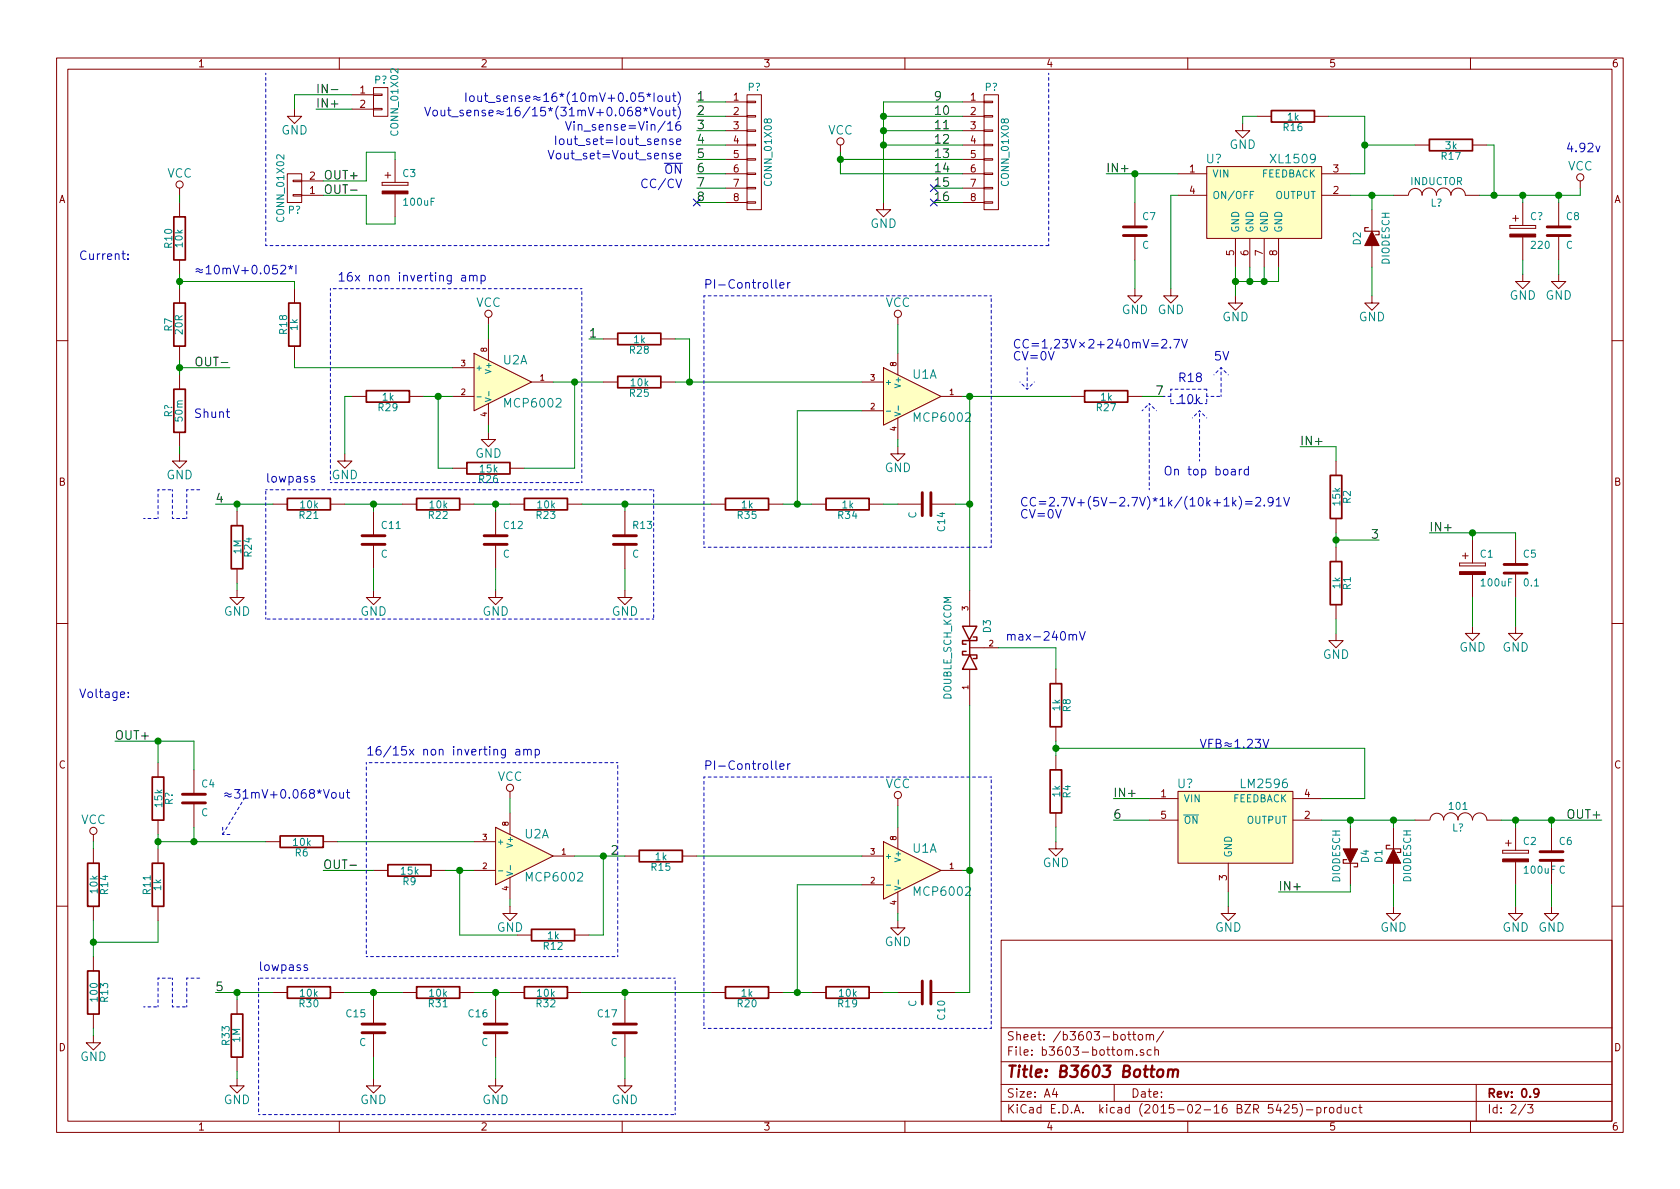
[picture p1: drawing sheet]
<svg xmlns="http://www.w3.org/2000/svg" width="297mm" height="210mm" viewBox="0 0 297 210" stroke-linecap="round" stroke-linejoin="round" font-family="sans-serif">
<g fill="none" stroke="#840000" stroke-width=".18">
<path d="M10 10.3h277v189.9h-277zM12 12.2h273v186.1h-273zM52.1 19.3v1.3h1.2l-1.2 1.2-1.3-1.2h1.3M60 10.3v1.9M62.2 16.8h3.8M62.2 19.3h3.8M66 19.2h1.6v.2h-1.6zM66 16.6h1.6v.3h-1.6zM66 15.5h2.6v5.1h-2.6zM110 10.3v1.9M128.3 18h3.8M132.1 16.8h2.5v20.3h-2.5z"/>
<path d="M132.1 17.9h1.5v.3h-1.5zM160 10.3v1.9M170.2 18h3.8M174 16.8h2.5v20.3h-2.5zM174 17.9h1.5v.3h-1.5zM210 10.3v1.9M260 10.3v1.9M31.7 33.3v1.2M31.7 35.8v2.5M50.8 30.7h2.5v5.1h-2.5zM51.8 31.9h1.5v.2h-1.5zM51.8 34.4h1.5v.3h-1.5z"/>
<path d="M53.3 34.5h3.8M53.3 32h3.8M67.6 32.3v.5zM67.6 32.8h4.5zM67.6 32.3h4.5zM68.1 31h1zM68.6 30.5v1zM69.8 28.2v4.1M69.8 34.3v4M72.1 32.3v.5zM128.3 20.6h3.8M128.3 23.1h3.8"/>
<path d="M128.3 25.6h3.8M128.3 28.2h3.8M128.3 30.7h3.8M128.3 33.3h3.8M128.3 35.8h3.8M132.1 35.7h1.5v.2h-1.5zM132.1 33.1h1.5v.3h-1.5zM132.1 30.6h1.5v.3h-1.5zM132.1 28.1h1.5v.2h-1.5zM132.1 25.5h1.5v.3h-1.5zM132.1 23h1.5v.2h-1.5zM132.1 20.4h1.5v.3h-1.5z"/>
<path d="M148.6 25.6v1.3M156.2 35.8v1.3h1.3l-1.3 1.2-1.3-1.2h1.3M170.2 20.6h3.8M170.2 23.1h3.8M170.2 25.6h3.8M170.2 28.2h3.8M170.2 30.7h3.8M170.2 33.3h3.8M170.2 35.8h3.8M174 35.7h1.5v.2h-1.5zM174 33.1h1.5v.3h-1.5zM174 30.6h1.5v.3h-1.5z"/>
<path d="M174 28.1h1.5v.2h-1.5zM174 25.5h1.5v.3h-1.5zM174 23h1.5v.2h-1.5zM174 20.4h1.5v.3h-1.5zM200.7 35.8v4.3M208.3 30.7h5.1M208.3 34.5h5.1M213.4 29.5h20.3v12.7h-20.3zM219.7 21.8v1.3h1.3l-1.3 1.3-1.3-1.3h1.3M222.2 20.6h2.6M232.4 20.6h2.5M233.7 30.7h5.1"/>
<path d="M233.7 34.5h5.1M242.6 37.1v3.8M246.4 34.5h2.5M249 34.5a1.22 1.22 0 0 1 1.2-1.2 1.22 1.22 0 0 1 1.3 1.2M250.2 25.6h2.5M251.4 34.5a1.3 1.3 0 0 1 1.3-1.3 1.3 1.3 0 0 1 1.3 1.3M253.9 34.5a1.3 1.3 0 0 1 1.3-1.3 1.3 1.3 0 0 1 1.3 1.3 1.27 1.27 0 0 1 1.3-1.2 1.27 1.27 0 0 1 1.3 1.2h2.5M260.3 25.6h2.6M267 39.9v.5zM267 39.9h4.5zM267.5 38.6h1zM268 38.1v1z"/>
<path d="M269.2 35.8v4.1M271.5 39.9v.5zM275.6 35.8v4.3M279.4 32v1.3M31.7 46v2.5M31.7 51v2.6M52.1 51v2.6M86.4 56.1v1.3M86.4 59.9v3.8M106.7 59.9h2.5M116.8 59.9h2.6M158.7 56.1v1.3"/>
<path d="M200.7 51v1.3h1.2l-1.2 1.3-1.3-1.3h1.3M200.7 41.7v4.3M207 51v1.3h1.3l-1.3 1.3-1.3-1.3h1.3M218.4 52.3v1.3h1.3l-1.3 1.3-1.2-1.3h1.2M218.4 42.2v5M221 42.2v5M223.5 42.2v5M226.1 42.2v5M242.6 52.3v1.3h1.2l-1.2 1.3-1.3-1.3h1.3M242.6 43.4v3.8M267 40.4h4.5zM269.2 48.5v1.3h1.3l-1.3 1.2-1.2-1.2h1.2"/>
<path d="M269.2 41.9v4.1M275.6 48.5v1.3h1.3l-1.3 1.2-1.3-1.2h1.3M275.6 41.7v4.3M10 60.2h2M31.7 61.2v2.5M31.7 66.3v2.5M31.7 76.4v2.6M52.1 61.2v2.5M62.2 70.1h2.6M72.4 70.1h2.5M80 70.1h3.8M80 65h3.8"/>
<path d="M83.8 62.5l10.2 5.1-10.2 5zM86.4 76.4v1.3h1.2l-1.2 1.3-1.3-1.3h1.3M86.4 71.4v3.8M94 67.6h3.8M106.7 67.6h2.5M116.8 67.6h2.6M152.4 67.6h3.8M152.4 72.6h3.8M156.2 65l10.2 5.1-10.2 5.1zM158.7 79v1.3h1.3l-1.3 1.2-1.2-1.2h1.2M158.7 62.5v3.8M158.7 73.9v3.8"/>
<path d="M166.4 70.1h3.8M189.2 70.1h2.6M199.4 70.1h2.5M285 60.2h2M31.7 80.3v1.2h1.3l-1.3 1.3-1.2-1.3h1.2M41.9 90.4v2.6M48.3 89.1h2.5M58.4 89.1h2.6M61 80.3v1.2h1.2l-1.2 1.3-1.3-1.3h1.3M66 90.4v4.3M66 96.3v4.3M71.1 89.1h2.6"/>
<path d="M80 82.8h2.5M81.3 89.1h2.5M87.6 90.4v4.3M87.6 96.3v4.3M90.2 89.1h2.5M90.2 82.8h2.5M100.3 89.1h2.6M110.5 90.4v4.3M110.5 96.3v4.3M125.7 89.1h2.6M135.9 89.1h2.5M143.5 89.1h2.5"/>
<path d="M153.7 89.1h2.5M158.7 89.1h4.4M164.6 89.1h4.3M236.2 81.5v2.6M236.2 91.7v2.5M236.2 96.8v2.5M258.1 99.6v.5zM258.1 99.6h4.5zM258.6 98.3h1zM259.1 97.8v1zM260.3 95.5v4.1M262.6 99.6v.5z"/>
<path d="M268 95.5v4.3M10 110.3h2M41.9 104.4v1.3h1.3l-1.3 1.2-1.3-1.2h1.3M41.9 100.6v2.5M66 104.4v1.3h1.3l-1.3 1.2-1.2-1.2h1.2M87.6 104.4v1.3h1.3l-1.3 1.2-1.2-1.2h1.2M110.5 104.4v1.3h1.3l-1.3 1.2-1.3-1.2h1.3M171.4 114.5h5.1M171.4 104.4v6.3M171.4 118.4v6.3M186.7 118.4v2.5M236.2 112v1.3h1.3l-1.3 1.2-1.3-1.2h1.3"/>
<path d="M236.2 106.9v2.6M258.1 100.1h4.5zM260.3 110.7v1.3h1.3l-1.3 1.3-1.2-1.3h1.2M260.3 101.6v4.1M268 110.7v1.3h1.2l-1.2 1.3-1.3-1.3h1.3M268 101.3v4.4M285 110.3h2M27.9 134.9v2.5M34.3 136.1v4.4M90.2 139.9v1.3M186.7 128.5v2.6M186.7 133.6v2.5"/>
<path d="M208.3 139.9h20.3v12.7h-20.3zM16.5 147.6v1.2M16.5 150.1v2.5M27.9 145v2.6M27.9 150.1v2.5M34.3 142v4.3M47 148.8h2.5M57.1 148.8h2.6M66 153.9h2.6M76.2 153.9h2.5M83.8 153.9h3.8M83.8 148.8h3.8"/>
<path d="M87.6 146.3l10.2 5.1-10.2 5.1zM90.2 143.8v3.8M90.2 155.2v3.8M97.8 151.4h3.8M110.5 151.4h2.5M120.6 151.4h2.6M152.4 151.4h3.8M152.4 156.5h3.8M156.2 148.8l10.2 5.1-10.2 5.1zM158.7 141.2v1.3M158.7 146.3v3.8M158.7 157.7v3.8"/>
<path d="M166.4 153.9h3.8M186.7 148.8v1.3h1.3l-1.3 1.3-1.3-1.3h1.3M186.7 143.8v2.5M203.2 141.2h5.1M203.2 145h5.1M217.2 152.6v5.1M228.6 141.2h5.1M228.6 145h5.1M238.8 146.3v3.8M238.8 152.6v3.9M246.4 146.3v3.8M246.4 152.6v3.9"/>
<path d="M250.2 145h2.5M252.8 145a1.22 1.22 0 0 1 1.3-1.2 1.22 1.22 0 0 1 1.2 1.2M255.2 145a1.3 1.3 0 0 1 1.3-1.3 1.3 1.3 0 0 1 1.3 1.3M257.8 145a1.3 1.3 0 0 1 1.3-1.3 1.3 1.3 0 0 1 1.2 1.3 1.27 1.27 0 0 1 1.3-1.2 1.27 1.27 0 0 1 1.3 1.2M262.9 145h2.5M265.7 150.4v.5zM265.7 150.9h4.6zM265.7 150.4h4.6zM266.2 149.1h1zM266.7 148.6v1zM268 146.3v4.1M268 152.4v4.1"/>
<path d="M270.3 150.4v.5zM274.3 146.3v4.3M274.3 152.1v4.4M10 160.2h2M16.5 160.3v2.5M16.5 169.2v2.5M16.5 179.3v2.6M27.9 160.3v2.5M41.9 176.8v2.5M48.3 175.5h2.5M58.4 175.5h2.6M66 176.8v4.3"/>
<path d="M71.1 175.5h2.6M81.3 175.5h2.5M87.6 176.8v4.3M90.2 160.3v1.2h1.2l-1.2 1.3-1.3-1.3h1.3M90.2 175.5h2.5M91.4 165.3h2.6M100.3 175.5h2.6M101.6 165.3h2.5M110.5 176.8v4.3M125.7 175.5h2.6M135.9 175.5h2.5M143.5 175.5h2.5"/>
<path d="M153.7 175.5h2.5M158.7 162.8v1.3h1.3l-1.3 1.2-1.2-1.2h1.2M158.7 175.5h4.4M164.6 175.5h4.3M177 166.3h108v32h-108zM217.2 160.3v1.2h1.2l-1.2 1.3-1.3-1.3h1.3M246.4 160.3v1.2h1.2l-1.2 1.3-1.3-1.3h1.3M268 160.3v1.2h1.2l-1.2 1.3-1.3-1.3h1.3M274.3 160.3v1.2h1.3l-1.3 1.3-1.3-1.3h1.3M285 160.2h2M16.5 183.1v1.3h1.3l-1.3 1.3-1.3-1.3h1.3M41.9 190.7v1.3h-1.3l1.3 1.3 1.3-1.3h-1.3"/>
<path d="M41.9 186.9v2.6M60 198.3v1.9M66 190.7v1.3h-1.2l1.2 1.3 1.3-1.3h-1.3M66 182.6v4.3M87.6 190.7v1.3h-1.2l1.2 1.3 1.3-1.3h-1.3M87.6 182.6v4.3M110 198.3v1.9M110.5 190.7v1.3h-1.3l1.3 1.3 1.3-1.3h-1.3M110.5 182.6v4.3M160 198.3v1.9M177 194.8h108M177 191.8h108"/>
<path d="M177 187.8h108M177 181.8h108M186.4 192.5l-.3 1h.9M186.8 193v1M197 191.8v3M199.4 182.9h.5M199.6 185.8a.36 .36 0 0 1 .3-.2 .36 .36 0 0 1 .4 .2v.8M199.6 182.4v1.3l.3 .2M200.3 182.9h.5M200.5 182.4v1.3l.3 .2M201 186.5v.1M201.3 183.1l.2-.2 .5 .2v.5l-.1 .2-.4 .1-.2-.1z"/>
<path d="M202.2 185.7a.37 .37 0 0 0-.6 .1l.1 .2 .5 .2 .1 .1-.3 .3-.4-.1M202.7 183.1l.2-.2 .4 .1v.9M202.7 182.9v1M203.3 183.1a.36 .36 0 0 1 .3-.2 .36 .36 0 0 1 .4 .2v.8M203.5 185.7l-.4-.1-.3 .3 .1 .6 .2 .1 .4-.1M204.2 185.7l.2-.1 .4 .1v.9M204.2 185.1v1.5M205.7 182.3l-1.2 2M210 198.3v1.9M227.1 195.5l.2-.2h.4l.2 .5-.9 1h.9M229.3 195.3h-.7l-.1 .7 .2-.1 .5 .1 .2 .2-.1 .5-.2 .1-.6-.1M229.8 195.1a1.71 1.71 0 0 1 0 2.3"/>
<path d="M231 196.3h1.1M232.8 195.9l.5-.1 .3 .3-.2 .6h-.6M232.8 195.8v1.5M234.2 195.8v1M234.6 195.8l-.4 .3M235.1 196l.2-.2 .5 .2v.5l-.1 .2-.4 .1-.2-.1zM237.1 195.9l-.4-.1-.3 .3 .1 .6 .2 .1 .4-.1M237.1 195.3v1.5M237.8 195.8l.1 .9 .4 .1 .2-.1M238.5 195.8v1M239.8 195.9l-.4-.1-.3 .3 .1 .6 .2 .1 .4-.1M240.3 195.8h.5"/>
<path d="M240.5 195.3v1.3l.3 .2M260 198.3v1.9M261 191.8v6.5M269.7 195.2l-1.2 2M270.1 195.3h.9l-.5 .6 .5 .1v.7l-.2 .1-.7-.1"/>
<circle cx="31.7" cy="32.6" r=".63"/>
<circle cx="148.6" cy="25" r=".63"/>
<circle cx="279.4" cy="31.4" r=".63"/>
<circle cx="86.4" cy="55.5" r=".63"/>
<circle cx="158.7" cy="55.5" r=".63"/>
<circle cx="90.2" cy="139.3" r=".63"/>
<circle cx="16.5" cy="146.9" r=".63"/>
<circle cx="158.7" cy="140.6" r=".63"/>
</g>
<g fill="none" stroke="#840000" stroke-width=".3">
<path d="M224.8 19.6h7.6v2h-7.6zM30.7 38.3h2.1v7.7h-2.1zM252.7 24.6h7.6v2.1h-7.6zM30.7 53.6h2.1v7.6h-2.1zM51.1 53.6h2v7.6h-2zM109.2 58.9h7.6v2.1h-7.6zM30.7 68.8h2.1v7.6h-2.1zM64.8 69.1h7.6v2h-7.6zM109.2 66.5h7.6v2.1h-7.6zM191.8 69.1h7.6v2h-7.6zM40.9 93h2v7.6h-2zM50.8 88.1h7.6v2.1h-7.6z"/>
<path d="M73.7 88.1h7.6v2.1h-7.6zM82.5 81.8h7.7v2h-7.7zM92.7 88.1h7.6v2.1h-7.6zM128.3 88.1h7.6v2.1h-7.6zM146 88.1h7.7v2.1h-7.7zM235.2 84.1h2v7.6h-2zM235.2 99.3h2v7.6h-2zM26.9 137.4h2.1v7.6h-2.1zM185.7 120.9h2v7.6h-2zM185.7 136.1h2v7.7h-2zM15.5 152.6h2v7.7h-2zM26.9 152.6h2.1v7.7h-2.1z"/>
<path d="M49.5 147.8h7.6v2.1h-7.6zM68.6 152.9h7.6v2h-7.6zM113 150.4h7.6v2h-7.6zM15.5 171.7h2v7.6h-2zM40.9 179.3h2v7.6h-2zM50.8 174.5h7.6v2h-7.6zM73.7 174.5h7.6v2h-7.6zM92.7 174.5h7.6v2h-7.6zM94 164.3h7.6v2.1h-7.6zM128.3 174.5h7.6v2h-7.6zM146 174.5h7.7v2h-7.7zM272.1 193.2l-.3 .3h-.3l-.3-.3v-.4l.1-.2 .5-.1 .2 .2a1.19 1.19 0 0 1-.2 1.2l-.5 .1"/>
</g>
<path d="M204.8 189.3a.51 .51 0 0 1 .5-.2 .51 .51 0 0 1 .4 .4l-.1 .6a.54 .54 0 0 1-.5 .4 .54 .54 0 0 1-.5-.4zM206.6 189.3a.52 .52 0 0 1 .8 .1l-.1 1M206.6 189.1l-.1 1.3M207.4 189.4a.52 .52 0 0 1 .8-.2v1.2" fill="none" stroke="#840000" stroke-width=".41"/>
<g fill="none" stroke="#840000" stroke-width=".51">
<path d="M198.6 41.7h4.1M198.6 40.1h4.1M273.6 41.7h4M273.6 40.1h4M64 96.3h4.1M64 94.7h4.1M85.6 96.3h4.1M85.6 94.7h4.1M108.5 96.3h4M108.5 94.7h4M163.1 87.1v4.1M164.6 87.1v4.1"/>
<path d="M265.9 99.8h4.1M265.9 101.3h4.1M32.3 142h4M32.3 140.5h4M272.3 152.1h4.1M272.3 150.6h4.1M163.1 173.5v4M164.6 173.5v4M64 182.6h4.1M64 181.1h4.1M85.6 182.6h4.1M85.6 181.1h4.1"/>
<path d="M108.5 182.6h4M108.5 181.1h4"/>
</g>
<path d="M58.6 15.8h1.1M57.8 32.8a.5 .5 0 0 1 .5-.1 .5 .5 0 0 1 .2 .5v.8a.53 .53 0 0 1-.6 .2 .53 .53 0 0 1-.4-.5v-.5zM34.7 63.4a.5 .5 0 0 1 .6-.2 .5 .5 0 0 1 .4 .5l-.1 .8a.53 .53 0 0 1-.6 .2 .53 .53 0 0 1-.3-.5zM61.9 153h1.1" fill="none" stroke="#000" stroke-width=".18"/>
<g fill="#840000" stroke="#840000" stroke-width=".18">
<path d="M267 41.4h4.5v.5h-4.5z"/>
<path d="M242.6 40.9l1.2 2.5h-2.5z"/>
<path d="M258.1 101.1h4.5v.5h-4.5z"/>
<path d="M237.5 150.1h2.5l-1.2 2.5z"/>
<path d="M246.4 150.1l1.2 2.5h-2.5z"/>
<path d="M265.7 151.9h4.6v.5h-4.6z"/>
<path d="M67.6 33.8h4.5v.5h-4.5z"/>
</g>
<path d="M170.8 115.2h-.6v.6h2.5v.7h-.6M171.4 113l1.3-2.3h-2.5l1.2 2.6v2.5M171.4 115.8l1.3 2.6h-2.5zM172.1 112.6h.6v.7h-2.5v.6h.6" fill="none" stroke="#840000" stroke-width=".25"/>
<g fill="#ffffc2" stroke="#ffffc2" stroke-width=".25">
<path d="M156.2 148.8l10.2 5.1-10.2 5.1z"/>
<path d="M156.2 65l10.2 5.1-10.2 5.1z"/>
<path d="M83.8 62.5l10.2 5.1-10.2 5z"/>
<path d="M87.6 146.3l10.2 5.1-10.2 5.1z"/>
<path d="M213.4 29.5h20.3v12.7h-20.3z"/>
<path d="M208.3 139.9h20.3v12.7h-20.3z"/>
</g>
<g fill="none" stroke="#008484" stroke-width=".18">
<path d="M221.7 33.9h-.6v1.2M84.3 70.2h.8M85.8 70.4l1 .3-1 .3M86.4 69.2v.8M156.7 72.7h.8M158.2 72.9l1 .3-1 .4M158.8 71.8v.7M88.1 154h.8M89.6 154.2l1 .3-1 .3M90.2 153.1v.7M156.7 156.5h.8M158.2 156.7l1 .3-1 .4"/>
<path d="M158.8 155.6v.8"/>
</g>
<path d="M241.9 40.3h-.6v.6h2.5v.6h-.6M238.1 152h-.6v.6h2.5v.7h-.6M245.7 149.5h-.6v.6h2.5v.6h-.6" fill="none" stroke="#840000" stroke-width=".2"/>
<path d="M122.6 35.2l1.2 1.2M123.8 35.2l-1.2 1.2M164.5 32.7l1.2 1.2M164.5 35.2l1.2 1.2M165.7 32.7l-1.2 1.2M165.7 35.2l-1.2 1.2" fill="none" stroke="#000084" stroke-width=".18"/>
<g fill="none" stroke="#0000c2" stroke-width=".18">
<path d="M75.1 19l.5 1.5 .5-1.5M76.7 19.6l.3-.1 .3 .3v.4l-.3 .3-.3-.1-.2-.2v-.4zM78 19.5v.8a.38 .38 0 0 0 .6 0M78.6 19.5v1M79.1 19.5h.6M79.3 19v1.3l.4 .2M81.9 19.6l-.4-.1-.2 .2 .1 .2 .5 .2v.3h-.6M82.4 16.4v1.6M82.5 20l.8-.2-.1-.2-.4-.1-.3 .2 .1 .7h.6M83.2 17l.3-.1 .3 .3v.5l-.3 .3-.3-.1-.2-.2v-.5zM84.5 16.9v.8a.38 .38 0 0 0 .6 .1M85.1 16.9v1.1"/>
<path d="M85.6 16.9h.6M85.9 16.4v1.3l.3 .3M86.4 18.1h1.1M88.4 17l-.4-.1-.2 .3 .1 .2 .5 .1v.4h-.6M119.9 16.2a1.75 1.75 0 0 1 0 2.3M119.9 18.8a1.75 1.75 0 0 1 0 2.3M79.9 20.6h1.1M96.9 26.6l.5 1.5 .5-1.5M98.2 24v1.6M99.1 24.6h.3l.3 .3v.4l-.3 .3-.3-.1-.2-.2v-.4zM100 21.5l.5 1.5 .5-1.5M101.5 22v1"/>
<path d="M119.6 27.6l.8-.1-.1-.3-.4-.1-.3 .2 .1 .7h.6M119.6 25.1l.8-.2-.1-.3h-.4l-.3 .2 .1 .7h.6M282.2 25.8l.3 1 .4-1M22.6 45.7v.2M22.6 45v.1M49 46.9h-.7l-.1 .7 .2-.1 .5 .1 .2 .2v.4l-.3 .2h-.4l-.2-.1M49.6 47.1l.3-.2h.3l.2 .2 .1 .2-.1 .3-.8 .8h.9M51 47.1l.4 .2 .3-.2M51.2 47.6l.2-.3 .2 .3M51.4 46.9v.4M52.3 46.9v1.5M81.7 48.8h.5l.1 .9"/>
<path d="M82.3 49l-.5 .1a.3 .3 0 0 0-.2 .3 .3 .3 0 0 0 .2 .3l.5-.1M83 48.8h.1a.36 .36 0 0 1 .6 .1v.8M83 48.7v1M83.7 48.9a.35 .35 0 0 1 .3-.2 .35 .35 0 0 1 .4 .2v.8M85.1 48.8a.48 .48 0 0 1 .6 0v.7a.48 .48 0 0 1-.6 .1M85.1 48.7v1.5M137.2 49.4v1.4l.2 .2M137.9 50.5l.7-.2v-.3h-.5l-.2 .2 .1 .7h.6M139.3 50v1M139.7 50h-.3l-.1 .3M40 72.8h.6M40.2 72.3v1.3l.4 .2"/>
<path d="M205.4 60.2l.2-.2h.4l.2 .2 .1 .2-.1 .3-.8 .8h.9M206.9 61.4v.1M207.5 60h1.1l-.7 1.5M208.9 60l.5 1.5 .5-1.5M55.6 84.3l-.4-.1-.2 .3 .1 .2 .5 .1v.4h-.6M219.1 87.8a1.75 1.75 0 0 1 0 2.3M219.1 83v1M219.6 83l-.3 .1-.2 .2M220.2 88.7h1.2M220.2 89.1h1.2M220.7 83.1a.48 .48 0 0 0-.6 0v.7a.48 .48 0 0 0 .6 .1M220.7 82.5v1.5"/>
<path d="M222 88.1l.2-.1h.4l.2 .1 .1 .3-.1 .2-.8 .9h.9M223.5 89.3v.2M225.1 88.6l-.3 .3-.4-.1-.2-.2 .1-.5a.48 .48 0 0 1 .7 0 1 1 0 0 1-.3 1.4h-.3M225.7 88.4l.4-.4v1.5M225.7 89.5h.8M227 88l.5 1.5 .5-1.5M189.7 112.4a.35 .35 0 0 1 .3-.2 .35 .35 0 0 1 .3 .2v.8M190.9 111.7l.5 1.5 .5-1.5M22.7 123.2v.2M22.7 122.4v.2M57.2 139.6l.5 1.5 .5-1.5M61.4 139.6v1.3l.4 .2"/>
<path d="M89.4 132.5v1.3l-.3 .2h-.4M89.4 132.6a.48 .48 0 0 0-.7 .1v.7a.48 .48 0 0 0 .7 0M91.2 132.6h.6l.1 .9M91.9 132.9h-.5a.3 .3 0 0 0-.2 .3 .3 .3 0 0 0 .2 .3l.5-.1M92.6 132.7l.1-.1a.36 .36 0 0 1 .6 .1v.8M92.6 132.5v1M93.3 132.7a.35 .35 0 0 1 .3-.2 .35 .35 0 0 1 .3 .2v.8M94.6 132.6a.48 .48 0 0 1 .7 .1v.7a.48 .48 0 0 1-.7 0M94.6 132.5v1.5M137.2 134.5v1.4l.2 .2M137.9 135.6l.7-.2v-.3l-.5-.1-.2 .3 .1 .7h.6M139.3 135v1.1"/>
<path d="M139.7 135l-.3 .1-.1 .3M221.9 130.7h1l-.5 .6 .3 .1 .2 .2-.1 .5-.2 .2h-.5l-.2-.2M223.3 130.7l.5 1.6 .5-1.6M58.7 140.3l.2-.2 .5 .2v.6l-.1 .2h-.4l-.2-.1zM60.1 140.1v.8a.38 .38 0 0 0 .6 .1M60.7 140.1v1M61.2 140.1h.6M54.3 170.7l-.3-.1-.3 .2 .1 .2 .5 .2v.3h-.6"/>
</g>
<g fill="none" stroke="#008400" stroke-width=".18">
<path d="M55.9 19.3h6.3M62.2 16.8h-10.1v2.5M123.2 18h5.1M170.2 18h-14v17.8M31.7 34.5v1.3M57.1 34.5h7.7v5.1h5v-1.3M69.8 28.2v-1.3h-5v5.1h-7.7M123.2 30.7h5.1M123.2 20.6h5.1M123.2 25.6h5.1M123.2 35.8h5.1M123.2 33.3h5.1"/>
<path d="M123.2 28.2h5.1M123.2 23.1h5.1M148.6 26.9v3.8h21.6M148.6 28.2h21.6M156.2 20.6h14M156.2 25.6h14M156.2 23.1h14M165.1 35.8h5.1M165.1 33.3h5.1M195.6 30.7h12.7M200.7 30.7v5.1M208.3 34.5h-1.3v16.5"/>
<path d="M222.2 20.6h-2.5v1.2M234.9 20.6h6.4v10.1h-2.5M238.8 34.5h7.6M241.3 25.6h8.9M242.6 34.5v2.6M262.9 25.6h1.3v8.9M269.2 34.5v1.3M275.6 34.5v1.3M279.4 33.3v1.2h-17.8M31.7 48.5v2.5M31.7 49.8h20.4v1.2M86.4 57.4v2.5"/>
<path d="M104.1 59.9h2.6M119.4 59.9h2.5v7.7M158.7 57.4v5.1M200.7 46v5M218.4 47.2v5.1M221 47.2v2.6M223.5 47.2v2.6M226.1 47.2v2.6h-7.7M242.6 47.2v5.1M269.2 46v2.5M275.6 46v2.5M31.7 63.7v2.6"/>
<path d="M31.7 79v1.3M31.7 65h8.9M52.1 63.7v1.3h27.9M62.2 70.1h-1.2v10.2M74.9 70.1h5.1M77.5 70.1v12.7h2.5M86.4 75.2v1.2M97.8 67.6h8.9M101.6 67.6v15.2h-8.9M119.4 67.6h33M152.4 72.6h-11.4v16.5M158.7 77.7v1.3"/>
<path d="M170.2 70.1h19M171.4 70.1v34.3M201.9 70.1h3.8M229.9 79h6.3v2.5M38.1 89.1h10.2M41.9 89.1v1.3M61 89.1h10.1M66 89.1v1.3M83.8 89.1h6.4M87.6 89.1v1.3M102.9 89.1h22.8M110.5 89.1v1.3"/>
<path d="M138.4 89.1h5.1M156.2 89.1h2.5M168.9 89.1h2.5M236.2 95.5h7.6M236.2 94.2v2.6M252.7 94.2h15.3v1.3M260.3 94.2v1.3M41.9 103.1v1.3M66 100.6v3.8M87.6 100.6v3.8M110.5 100.6v3.8M176.5 114.5h10.2v3.9"/>
<path d="M236.2 109.5v2.5M260.3 105.7v5M268 105.7v5M20.3 131.1h14v5M27.9 131.1v3.8M171.4 124.7v50.8h-2.5M186.7 132.3h54.6v8.9h-7.6M186.7 131.1v2.5M16.5 148.8v1.3M27.9 148.8h19.1M27.9 147.6v2.5M34.3 146.3v2.5"/>
<path d="M57.1 153.9h8.9M59.7 148.8h24.1M78.7 153.9h5.1M81.3 153.9v11.4h10.1M90.2 141.2v2.6M90.2 159v1.3M101.6 151.4h8.9M106.7 151.4v13.9h-2.6M123.2 151.4h29.2M152.4 156.5h-11.4v19M158.7 142.5v3.8M170.2 153.9h1.2"/>
<path d="M186.7 146.3v2.5M196.8 145h6.4M196.8 141.2h6.4M217.2 157.7v2.6M233.7 145h16.5M238.8 145v1.3M238.8 156.5v1.2h-12.7M246.4 145v1.3M246.4 156.5v3.8M265.4 145h17.8M268 145v1.3M268 156.5v3.8"/>
<path d="M274.3 145v1.3M274.3 156.5v3.8M16.5 162.8v6.4M27.9 162.8v3.8h-11.4M38.1 175.5h10.2M41.9 175.5v1.3M61 175.5h10.1M66 175.5v1.3M83.8 175.5h6.4M87.6 175.5v1.3M102.9 175.5h22.8M110.5 175.5v1.3"/>
<path d="M138.4 175.5h5.1M156.2 175.5h2.5M158.7 161.5v1.3M16.5 181.9v1.2M41.9 189.5v1.2M66 186.9v3.8M87.6 186.9v3.8M110.5 186.9v3.8"/>
</g>
<g fill="#008400" stroke="#008400" stroke-width=".25">
<circle cx="148.6" cy="28.2" r=".51"/>
<circle cx="156.2" cy="25.6" r=".51"/>
<circle cx="156.2" cy="23.1" r=".51"/>
<circle cx="274.3" cy="145" r=".51"/>
<circle cx="268" cy="145" r=".51"/>
<circle cx="246.4" cy="145" r=".51"/>
<circle cx="238.8" cy="145" r=".51"/>
<circle cx="236.2" cy="95.5" r=".51"/>
<circle cx="260.3" cy="94.2" r=".51"/>
<circle cx="200.7" cy="30.7" r=".51"/>
<circle cx="241.3" cy="25.6" r=".51"/>
<circle cx="264.2" cy="34.5" r=".51"/>
<circle cx="242.6" cy="34.5" r=".51"/>
<circle cx="218.4" cy="49.8" r=".51"/>
<circle cx="221" cy="49.8" r=".51"/>
<circle cx="223.5" cy="49.8" r=".51"/>
<circle cx="77.5" cy="70.1" r=".51"/>
<circle cx="101.6" cy="67.6" r=".51"/>
<circle cx="121.9" cy="67.6" r=".51"/>
<circle cx="41.9" cy="89.1" r=".51"/>
<circle cx="66" cy="89.1" r=".51"/>
<circle cx="87.6" cy="89.1" r=".51"/>
<circle cx="110.5" cy="89.1" r=".51"/>
<circle cx="141" cy="89.1" r=".51"/>
<circle cx="171.5" cy="89.1" r=".51"/>
<circle cx="186.7" cy="132.3" r=".51"/>
<circle cx="171.5" cy="153.9" r=".51"/>
<circle cx="156.2" cy="20.6" r=".51"/>
<circle cx="81.3" cy="153.9" r=".51"/>
<circle cx="106.7" cy="151.4" r=".51"/>
<circle cx="41.9" cy="175.5" r=".51"/>
<circle cx="66" cy="175.5" r=".51"/>
<circle cx="87.6" cy="175.5" r=".51"/>
<circle cx="110.5" cy="175.5" r=".51"/>
<circle cx="141" cy="175.5" r=".51"/>
<circle cx="275.6" cy="34.5" r=".51"/>
<circle cx="16.5" cy="166.6" r=".51"/>
<circle cx="269.2" cy="34.5" r=".51"/>
<circle cx="171.5" cy="70.1" r=".51"/>
<circle cx="31.8" cy="49.8" r=".51"/>
<circle cx="31.8" cy="65" r=".51"/>
<circle cx="27.9" cy="148.8" r=".51"/>
<circle cx="27.9" cy="131.1" r=".51"/>
<circle cx="34.3" cy="148.8" r=".51"/>
</g>
<g fill="none" stroke="#0000c2" stroke-width=".18" stroke-dasharray=".5" stroke-dashoffset=".3">
<path d="M47 12.9v30.5M47 43.4h138.4M58.4 51v34.3M102.9 51h-44.5M124.5 52.3v44.5M175.3 52.3h-50.8M185.4 43.4v-30.5M181.6 65v3.8M181.6 68.8l-1.3-1.2M181.6 68.8l1.3-1.2M201.9 72.6l1.3-1.2M203.2 71.4l1.3 1.2"/>
<path d="M203.2 71.4v15.2M205.7 70.1h1.3M207 68.8v2.6M207 68.8h6.4M212.1 72.6l-1.3 1.3M212.1 72.6l1.3 1.3M213.4 68.8v2.6M213.4 71.4h-6.4M213.4 70.1h2.5M215.9 70.1v-5.1M215.9 65l-1.3 1.3M215.9 65l1.3 1.3"/>
<path d="M25.4 91.7h2.5M27.9 86.6h2.6M27.9 91.7v-5.1M30.5 91.7h2.5M30.5 86.6v5.1M33 86.6h2.6M33 91.7v-5.1M47 86.6h68.6M58.4 85.3h44.5M102.9 85.3v-34.3M115.6 86.6v22.9M124.5 96.8h50.8"/>
<path d="M175.3 96.8v-44.5M212.1 81.5v-8.9M47 109.5v-22.9M115.6 109.5h-68.6M64.8 134.9v34.3M109.2 134.9h-44.4M124.5 137.4v44.5M175.3 137.4h-50.8M39.4 147.6v-1.3M39.4 147.6h1.2M43.2 141.2l-3.8 6.4M25.4 178h2.5"/>
<path d="M27.9 173h2.6M27.9 178v-5M30.5 178h2.5M30.5 173v5M33 173h2.6M33 178v-5M45.7 173v24.1M64.8 169.2h44.4M109.2 169.2v-34.3M119.4 173h-73.7M45.7 197.1h73.7M119.4 197.1v-24.1"/>
<path d="M124.5 181.9h50.8M175.3 181.9v-44.5"/>
</g>
<text font-size="2.8" fill="#840000" x="178" y="190.5">Title: B3603 Bottom</text>
<g font-size="2.1">
<text x="55.9" y="16.5">IN-</text>
<text x="123.2" y="17.8">1</text>
<text x="165.1" y="17.8">9</text>
<text x="55.9" y="19">IN+</text>
<text x="123.2" y="20.3">2</text>
<text x="123.2" y="22.9">3</text>
<text x="165.1" y="20.3">10</text>
<text x="165.1" y="22.9">11</text>
<text x="123.2" y="25.4">4</text>
<text x="123.2" y="27.9">5</text>
<text x="165.1" y="25.4">12</text>
<text x="165.1" y="27.9">13</text>
<text x="57.8" y="31.7">OUT+</text>
<text x="58.3" y="34.3">OUT-</text>
<text x="123.2" y="30.5">6</text>
<text x="123.2" y="33">7</text>
<text x="123.2" y="35.6">8</text>
<text x="165.1" y="30.5">14</text>
<text x="165.1" y="33">15</text>
<text x="165.1" y="35.6">16</text>
<text x="195.6" y="30.5">IN+</text>
<text x="104.1" y="59.7">1</text>
<text x="35.5" y="64.8">OUT-</text>
<text x="204.6" y="69.8">7</text>
<text x="229.9" y="78.7">IN+</text>
<text x="38.1" y="88.9">4</text>
<text x="242.7" y="95.2">3</text>
<text x="252.7" y="94">IN+</text>
<text x="20.3" y="130.8">OUT+</text>
<text x="196.8" y="141">IN+</text>
<text x="196.8" y="144.8">6</text>
<text x="277.5" y="144.8">OUT+</text>
<text x="57.1" y="153.7">OUT-</text>
<text x="107.9" y="151.1">2</text>
<text x="226.1" y="157.5">IN+</text>
<text x="38.1" y="175.3">5</text>
</g>
<g font-size="2.1" fill="#008484">
<text x="49.7" y="23.8">GND</text>
<text x="146.4" y="23.8">VCC</text>
<text x="213.2" y="28.9">U?</text>
<text x="217.3" y="26.3">GND</text>
<text x="224.9" y="28.9">XL1509</text>
<text x="29.5" y="31.4">VCC</text>
<text x="277.2" y="30.1">VCC</text>
<text x="153.8" y="40.3">GND</text>
<text x="266.9" y="53">GND</text>
<text x="273.2" y="53">GND</text>
<text x="84.1" y="54.3">VCC</text>
<text x="156.5" y="54.3">VCC</text>
<text x="198.3" y="55.5">GND</text>
<text x="204.6" y="55.5">GND</text>
<text x="216.1" y="56.8">GND</text>
<text x="240.2" y="56.8">GND</text>
<text x="89" y="64.4">U2A</text>
<text x="161.3" y="67">U1A</text>
<text x="89.5" y="72.1">MCP6002</text>
<text x="161.8" y="74.6">MCP6002</text>
<text x="84" y="80.9">GND</text>
<text x="156.4" y="83.5">GND</text>
<text x="29.4" y="84.8">GND</text>
<text x="58.6" y="84.8">GND</text>
<text x="39.5" y="108.9">GND</text>
<text x="63.7" y="108.9">GND</text>
<text x="85.3" y="108.9">GND</text>
<text x="108.1" y="108.9">GND</text>
<text x="233.9" y="116.5">GND</text>
<text x="258" y="115.2">GND</text>
<text x="265.6" y="115.2">GND</text>
<text x="87.9" y="138.1">VCC</text>
<text x="156.5" y="139.4">VCC</text>
<text x="208.2" y="139.4">U?</text>
<text x="219.6" y="139.4">LM2596</text>
<text x="14.3" y="145.7">VCC</text>
<text x="92.8" y="148.3">U2A</text>
<text x="93.3" y="155.9">MCP6002</text>
<text x="161.3" y="150.8">U1A</text>
<text x="184.3" y="153.3">GND</text>
<text x="161.8" y="158.4">MCP6002</text>
<text x="87.8" y="164.8">GND</text>
<text x="156.4" y="167.3">GND</text>
<text x="214.8" y="164.8">GND</text>
<text x="244" y="164.8">GND</text>
<text x="265.6" y="164.8">GND</text>
<text x="272" y="164.8">GND</text>
<text x="14.1" y="187.6">GND</text>
<text x="39.5" y="195.2">GND</text>
<text x="63.7" y="195.2">GND</text>
<text x="85.2" y="195.2">GND</text>
<text x="108.1" y="195.2">GND</text>
</g>
<g font-size="2.1" fill="#0000c2">
<text x="83.4" y="20.6">Vout_sense16/15*(31mV+0.068*Vout)</text>
<text x="89.2" y="18">Iout_sense16*(10mV+0.05*Iout)</text>
<text x="102.7" y="23.1">Vin_sense=Vin/16</text>
<text x="98.5" y="28.2">Vout_set=Vout_sense</text>
<text x="100.2" y="25.6">Iout_set=Iout_sense</text>
<text x="276.9" y="26.9">4.92v</text>
<text x="114" y="33.3">CC/CV</text>
<text x="117.5" y="30.7">ON</text>
<text x="14" y="46">Current:</text>
<text x="34.3" y="48.5">10mV+0.052*I</text>
<text x="59.7" y="49.8">16x non inverting amp</text>
<text x="124.5" y="51">PI-Controller</text>
<text x="179.1" y="61.6">CC=1,23V×2+240mV=2.7V</text>
<text x="179.1" y="63.7">CV=0V</text>
<text x="214.6" y="63.7">5V</text>
<text x="208.3" y="71.4">10k</text>
<text x="208.3" y="67.6">R18</text>
<text x="34.3" y="73.9">Shunt</text>
<text x="47" y="85.3">lowpass</text>
<text x="180.3" y="89.6">CC=2.7V+(5V-2.7V)*1k/(10k+1k)=2.91V</text>
<text x="205.7" y="84.1">On top board</text>
<text x="180.3" y="91.7">CV=0V</text>
<text x="177.8" y="113.3">max-240mV</text>
<text x="14" y="123.4">Voltage:</text>
<text x="64.8" y="133.6">16/15x non inverting amp</text>
<text x="124.5" y="136.1">PI-Controller</text>
<text x="212.1" y="132.3">VFB1.23V</text>
<text x="39.4" y="141.2">31mV+0.068*Vout</text>
<text x="45.7" y="171.7">lowpass</text>
</g>
<g font-size="2.1" fill="#840000">
<text x="178" y="184">Sheet: /b3603-bottom/</text>
<text x="178" y="186.7">File: b3603-bottom.sch</text>
<text x="178" y="196.9">KiCad E.D.A. kicad (2015-02-16 BZR 5425)-product</text>
<text x="178" y="194.1">Size: A4</text>
<text x="200" y="194.1">Date:</text>
<text x="263" y="194.1">Rev: 0.9</text>
<text x="263" y="196.9">Id: 2/3</text>
</g>
<g font-size="1.8" fill="#840000">
<text x="35" y="11.9">1</text>
<text x="85" y="11.9">2</text>
<text x="135" y="11.9">3</text>
<text x="185" y="11.9">4</text>
<text x="235" y="11.9">5</text>
<text x="285" y="11.9">6</text>
<text x="63.7" y="16.5">1</text>
<text x="129.7" y="17.8">1</text>
<text x="171.6" y="17.8">1</text>
<text x="63.7" y="19">2</text>
<text x="129.7" y="20.3">2</text>
<text x="129.7" y="22.9">3</text>
<text x="171.6" y="20.3">2</text>
<text x="171.6" y="22.9">3</text>
<text x="129.7" y="25.4">4</text>
<text x="129.7" y="27.9">5</text>
<text x="171.6" y="25.4">4</text>
<text x="171.6" y="27.9">5</text>
<text x="10.4" y="35.9">A</text>
<text x="54.8" y="34.3">1</text>
<text x="54.8" y="31.7">2</text>
<text x="129.7" y="30.5">6</text>
<text x="129.7" y="33">7</text>
<text x="129.7" y="35.6">8</text>
<text x="171.6" y="30.5">6</text>
<text x="171.6" y="33">7</text>
<text x="171.6" y="35.6">8</text>
<text x="210.3" y="30.5">1</text>
<text x="210.3" y="34.3">4</text>
<text x="235.7" y="34.3">2</text>
<text x="235.7" y="30.5">3</text>
<text x="285.4" y="35.9">A</text>
<text x="218.2" y="45.2" transform="rotate(-90 218.2 45.2)">5</text>
<text x="220.7" y="45.2" transform="rotate(-90 220.7 45.2)">6</text>
<text x="223.3" y="45.2" transform="rotate(-90 223.3 45.2)">7</text>
<text x="225.8" y="45.2" transform="rotate(-90 225.8 45.2)">8</text>
<text x="10.4" y="85.9">B</text>
<text x="285.4" y="85.9">B</text>
<text x="10.4" y="135.9">C</text>
<text x="285.4" y="135.9">C</text>
<text x="205.3" y="141">1</text>
<text x="230.7" y="141">4</text>
<text x="205.3" y="144.8">5</text>
<text x="230.7" y="144.8">2</text>
<text x="216.9" y="155.7" transform="rotate(-90 216.9 155.7)">3</text>
<text x="10.4" y="185.9">D</text>
<text x="285.4" y="185.9">D</text>
<text x="35" y="199.9">1</text>
<text x="85" y="199.9">2</text>
<text x="135" y="199.9">3</text>
<text x="185" y="199.9">4</text>
<text x="235" y="199.9">5</text>
<text x="285" y="199.9">6</text>
</g>
<g font-size="1.8" fill="#008484">
<text x="66.2" y="14.8">P?</text>
<text x="132.2" y="16">P?</text>
<text x="174.1" y="16">P?</text>
<text x="70.4" y="23.7" transform="rotate(-90 70.4 23.7)">CONN_01X02</text>
<text x="227" y="23.2">R16</text>
<text x="227.7" y="21.3">1k</text>
<text x="254.9" y="28.2">R17</text>
<text x="255.6" y="26.4">3k</text>
<text x="71.2" y="31.3">C3</text>
<text x="136.4" y="32.6" transform="rotate(-90 136.4 32.6)">CONN_01X08</text>
<text x="178.4" y="32.6" transform="rotate(-90 178.4 32.6)">CONN_01X08</text>
<text x="214.4" y="31.4">VIN</text>
<text x="214.4" y="35.2">ON/OFF</text>
<text x="222.8" y="31.4">FEEDBACK</text>
<text x="225.4" y="35.2">OUTPUT</text>
<text x="249.4" y="32.7">INDUCTOR</text>
<text x="50.2" y="38.9" transform="rotate(-90 50.2 38.9)">CONN_01X02</text>
<text x="50.9" y="37.8">P?</text>
<text x="71.5" y="36.4">100uF</text>
<text x="202.1" y="38.9">C7</text>
<text x="219.1" y="41.1" transform="rotate(-90 219.1 41.1)">GND</text>
<text x="221.6" y="41.1" transform="rotate(-90 221.6 41.1)">GND</text>
<text x="224.2" y="41.1" transform="rotate(-90 224.2 41.1)">GND</text>
<text x="226.7" y="41.1" transform="rotate(-90 226.7 41.1)">GND</text>
<text x="252.9" y="36.5">L?</text>
<text x="270.5" y="38.9">C?</text>
<text x="277" y="38.9">C8</text>
<text x="30.4" y="43.8" transform="rotate(-90 30.4 43.8)">R10</text>
<text x="32.3" y="43.7" transform="rotate(-90 32.3 43.7)">10k</text>
<text x="201.9" y="44">C</text>
<text x="240.6" y="43.3" transform="rotate(-90 240.6 43.3)">D2</text>
<text x="245.7" y="46.8" transform="rotate(-90 245.7 46.8)">DIODESCH</text>
<text x="270.9" y="44">220</text>
<text x="276.9" y="44">C</text>
<text x="30.4" y="58.5" transform="rotate(-90 30.4 58.5)">R7</text>
<text x="32.3" y="59" transform="rotate(-90 32.3 59)">20R</text>
<text x="50.7" y="59" transform="rotate(-90 50.7 59)">R18</text>
<text x="52.6" y="58.4" transform="rotate(-90 52.6 58.4)">1k</text>
<text x="111.4" y="62.5">R28</text>
<text x="112.1" y="60.7">1k</text>
<text x="67.6" y="70.8">1k</text>
<text x="111.4" y="70.1">R25</text>
<text x="111.6" y="68.3">10k</text>
<text x="194.6" y="70.8">1k</text>
<text x="30.4" y="73.8" transform="rotate(-90 30.4 73.8)">R?</text>
<text x="32.3" y="74.4" transform="rotate(-90 32.3 74.4)">50m</text>
<text x="67" y="72.7">R29</text>
<text x="194" y="72.7">R27</text>
<text x="84.9" y="83.5">15k</text>
<text x="53.2" y="89.9">10k</text>
<text x="76" y="89.9">10k</text>
<text x="84.7" y="85.4">R26</text>
<text x="95.1" y="89.9">10k</text>
<text x="131.1" y="89.9">1k</text>
<text x="148.9" y="89.9">1k</text>
<text x="237" y="89.3" transform="rotate(-90 237 89.3)">15k</text>
<text x="238.8" y="89" transform="rotate(-90 238.8 89)">R2</text>
<text x="53" y="91.7">R21</text>
<text x="67.5" y="93.5">C11</text>
<text x="75.8" y="91.7">R22</text>
<text x="89.1" y="93.5">C12</text>
<text x="94.9" y="91.7">R23</text>
<text x="112" y="93.5">R13</text>
<text x="130.5" y="91.7">R35</text>
<text x="148.2" y="91.7">R34</text>
<text x="162" y="91.7" transform="rotate(-90 162 91.7)">C</text>
<text x="167.1" y="93.9" transform="rotate(-90 167.1 93.9)">C14</text>
<text x="42.6" y="97.9" transform="rotate(-90 42.6 97.9)">1M</text>
<text x="44.5" y="98.4" transform="rotate(-90 44.5 98.4)">R24</text>
<text x="67.3" y="98.6">C</text>
<text x="88.9" y="98.6">C</text>
<text x="111.8" y="98.6">C</text>
<text x="261.7" y="98.6">C1</text>
<text x="269.4" y="98.6">C5</text>
<text x="237" y="104.1" transform="rotate(-90 237 104.1)">1k</text>
<text x="238.8" y="104.2" transform="rotate(-90 238.8 104.2)">R1</text>
<text x="262" y="103.7">100uF</text>
<text x="269.5" y="103.7">0.1</text>
<text x="175.2" y="111.9" transform="rotate(-90 175.2 111.9)">D3</text>
<text x="168.2" y="123.8" transform="rotate(-90 168.2 123.8)">DOUBLE_SCH_KCOM</text>
<text x="187.4" y="125.6" transform="rotate(-90 187.4 125.6)">1k</text>
<text x="189.3" y="125.8" transform="rotate(-90 189.3 125.8)">R8</text>
<text x="28.7" y="142.7" transform="rotate(-90 28.7 142.7)">15k</text>
<text x="30.5" y="142.4" transform="rotate(-90 30.5 142.4)">R?</text>
<text x="35.7" y="139.2">C4</text>
<text x="187.4" y="140.9" transform="rotate(-90 187.4 140.9)">1k</text>
<text x="189.3" y="141.1" transform="rotate(-90 189.3 141.1)">R4</text>
<text x="209.3" y="141.9">VIN</text>
<text x="217.8" y="141.9">FEEDBACK</text>
<text x="256.3" y="143.2">101</text>
<text x="35.6" y="144.3">C</text>
<text x="51.9" y="149.6">10k</text>
<text x="209.3" y="145.7">ON</text>
<text x="220.3" y="145.7">OUTPUT</text>
<text x="256.7" y="147">L?</text>
<text x="269.4" y="149.4">C2</text>
<text x="275.7" y="149.4">C6</text>
<text x="52.2" y="151.4">R6</text>
<text x="70.9" y="154.7">15k</text>
<text x="115.2" y="154">R15</text>
<text x="115.9" y="152.1">1k</text>
<text x="217.8" y="151.6" transform="rotate(-90 217.8 151.6)">GND</text>
<text x="242" y="152.5" transform="rotate(-90 242 152.5)">D4</text>
<text x="244.4" y="152.5" transform="rotate(-90 244.4 152.5)">D1</text>
<text x="269.6" y="154.5">100uF</text>
<text x="275.6" y="154.5">C</text>
<text x="17.2" y="157.9" transform="rotate(-90 17.2 157.9)">10k</text>
<text x="19.1" y="158.1" transform="rotate(-90 19.1 158.1)">R14</text>
<text x="26.6" y="158.1" transform="rotate(-90 26.6 158.1)">R11</text>
<text x="28.5" y="157.4" transform="rotate(-90 28.5 157.4)">1k</text>
<text x="71.3" y="156.5">R9</text>
<text x="236.9" y="156.1" transform="rotate(-90 236.9 156.1)">DIODESCH</text>
<text x="249.5" y="156" transform="rotate(-90 249.5 156)">DIODESCH</text>
<text x="96.2" y="167.9">R12</text>
<text x="96.9" y="166.1">1k</text>
<text x="17.2" y="177" transform="rotate(-90 17.2 177)">100</text>
<text x="19.1" y="177.1" transform="rotate(-90 19.1 177.1)">R13</text>
<text x="53" y="178.1">R30</text>
<text x="53.1" y="176.2">10k</text>
<text x="61.3" y="179.9">C15</text>
<text x="75.8" y="178.1">R31</text>
<text x="76" y="176.2">10k</text>
<text x="82.9" y="179.9">C16</text>
<text x="94.9" y="178.1">R32</text>
<text x="95" y="176.2">10k</text>
<text x="105.7" y="179.9">C17</text>
<text x="130.5" y="178.1">R20</text>
<text x="131.1" y="176.2">1k</text>
<text x="148.2" y="178.1">R19</text>
<text x="148.4" y="176.2">10k</text>
<text x="162" y="178" transform="rotate(-90 162 178)">C</text>
<text x="40.6" y="184.8" transform="rotate(-90 40.6 184.8)">R33</text>
<text x="42.4" y="184.3" transform="rotate(-90 42.4 184.3)">1M</text>
<text x="63.5" y="185">C</text>
<text x="85.1" y="185">C</text>
<text x="107.9" y="185">C</text>
<text x="167.1" y="180.3" transform="rotate(-90 167.1 180.3)">C10</text>
</g>
<g font-size="1.4" fill="#840000">
<text x="81.5" y="64.8">3</text>
<text x="86.1" y="62.2" transform="rotate(-90 86.1 62.2)">8</text>
<text x="158.5" y="64.8" transform="rotate(-90 158.5 64.8)">8</text>
<text x="81.5" y="69.8">2</text>
<text x="95.5" y="67.3">1</text>
<text x="153.9" y="67.3">3</text>
<text x="167.9" y="69.8">1</text>
<text x="86.1" y="73.7" transform="rotate(-90 86.1 73.7)">4</text>
<text x="153.9" y="72.4">2</text>
<text x="158.5" y="76.2" transform="rotate(-90 158.5 76.2)">4</text>
<text x="171.2" y="107.9" transform="rotate(-90 171.2 107.9)">3</text>
<text x="174.9" y="114.3">2</text>
<text x="171.2" y="121.9" transform="rotate(-90 171.2 121.9)">1</text>
<text x="85.3" y="148.6">3</text>
<text x="89.9" y="146" transform="rotate(-90 89.9 146)">8</text>
<text x="158.5" y="148.6" transform="rotate(-90 158.5 148.6)">8</text>
<text x="85.3" y="153.7">2</text>
<text x="99.3" y="151.1">1</text>
<text x="153.9" y="151.1">3</text>
<text x="167.9" y="153.7">1</text>
<text x="89.9" y="157.5" transform="rotate(-90 89.9 157.5)">4</text>
<text x="153.9" y="156.2">2</text>
<text x="158.5" y="160" transform="rotate(-90 158.5 160)">4</text>
</g>
<g font-size="1.4" fill="#008484">
<text x="84.1" y="65.5">+</text>
<text x="86.9" y="65.8" transform="rotate(-90 86.9 65.8)">V+</text>
<text x="156.5" y="68.1">+</text>
<text x="159.3" y="68.3" transform="rotate(-90 159.3 68.3)">V+</text>
<text x="87.9" y="149.3">+</text>
<text x="90.7" y="149.6" transform="rotate(-90 90.7 149.6)">V+</text>
<text x="156.5" y="151.9">+</text>
<text x="159.3" y="152.1" transform="rotate(-90 159.3 152.1)">V+</text>
</g>
</svg>
